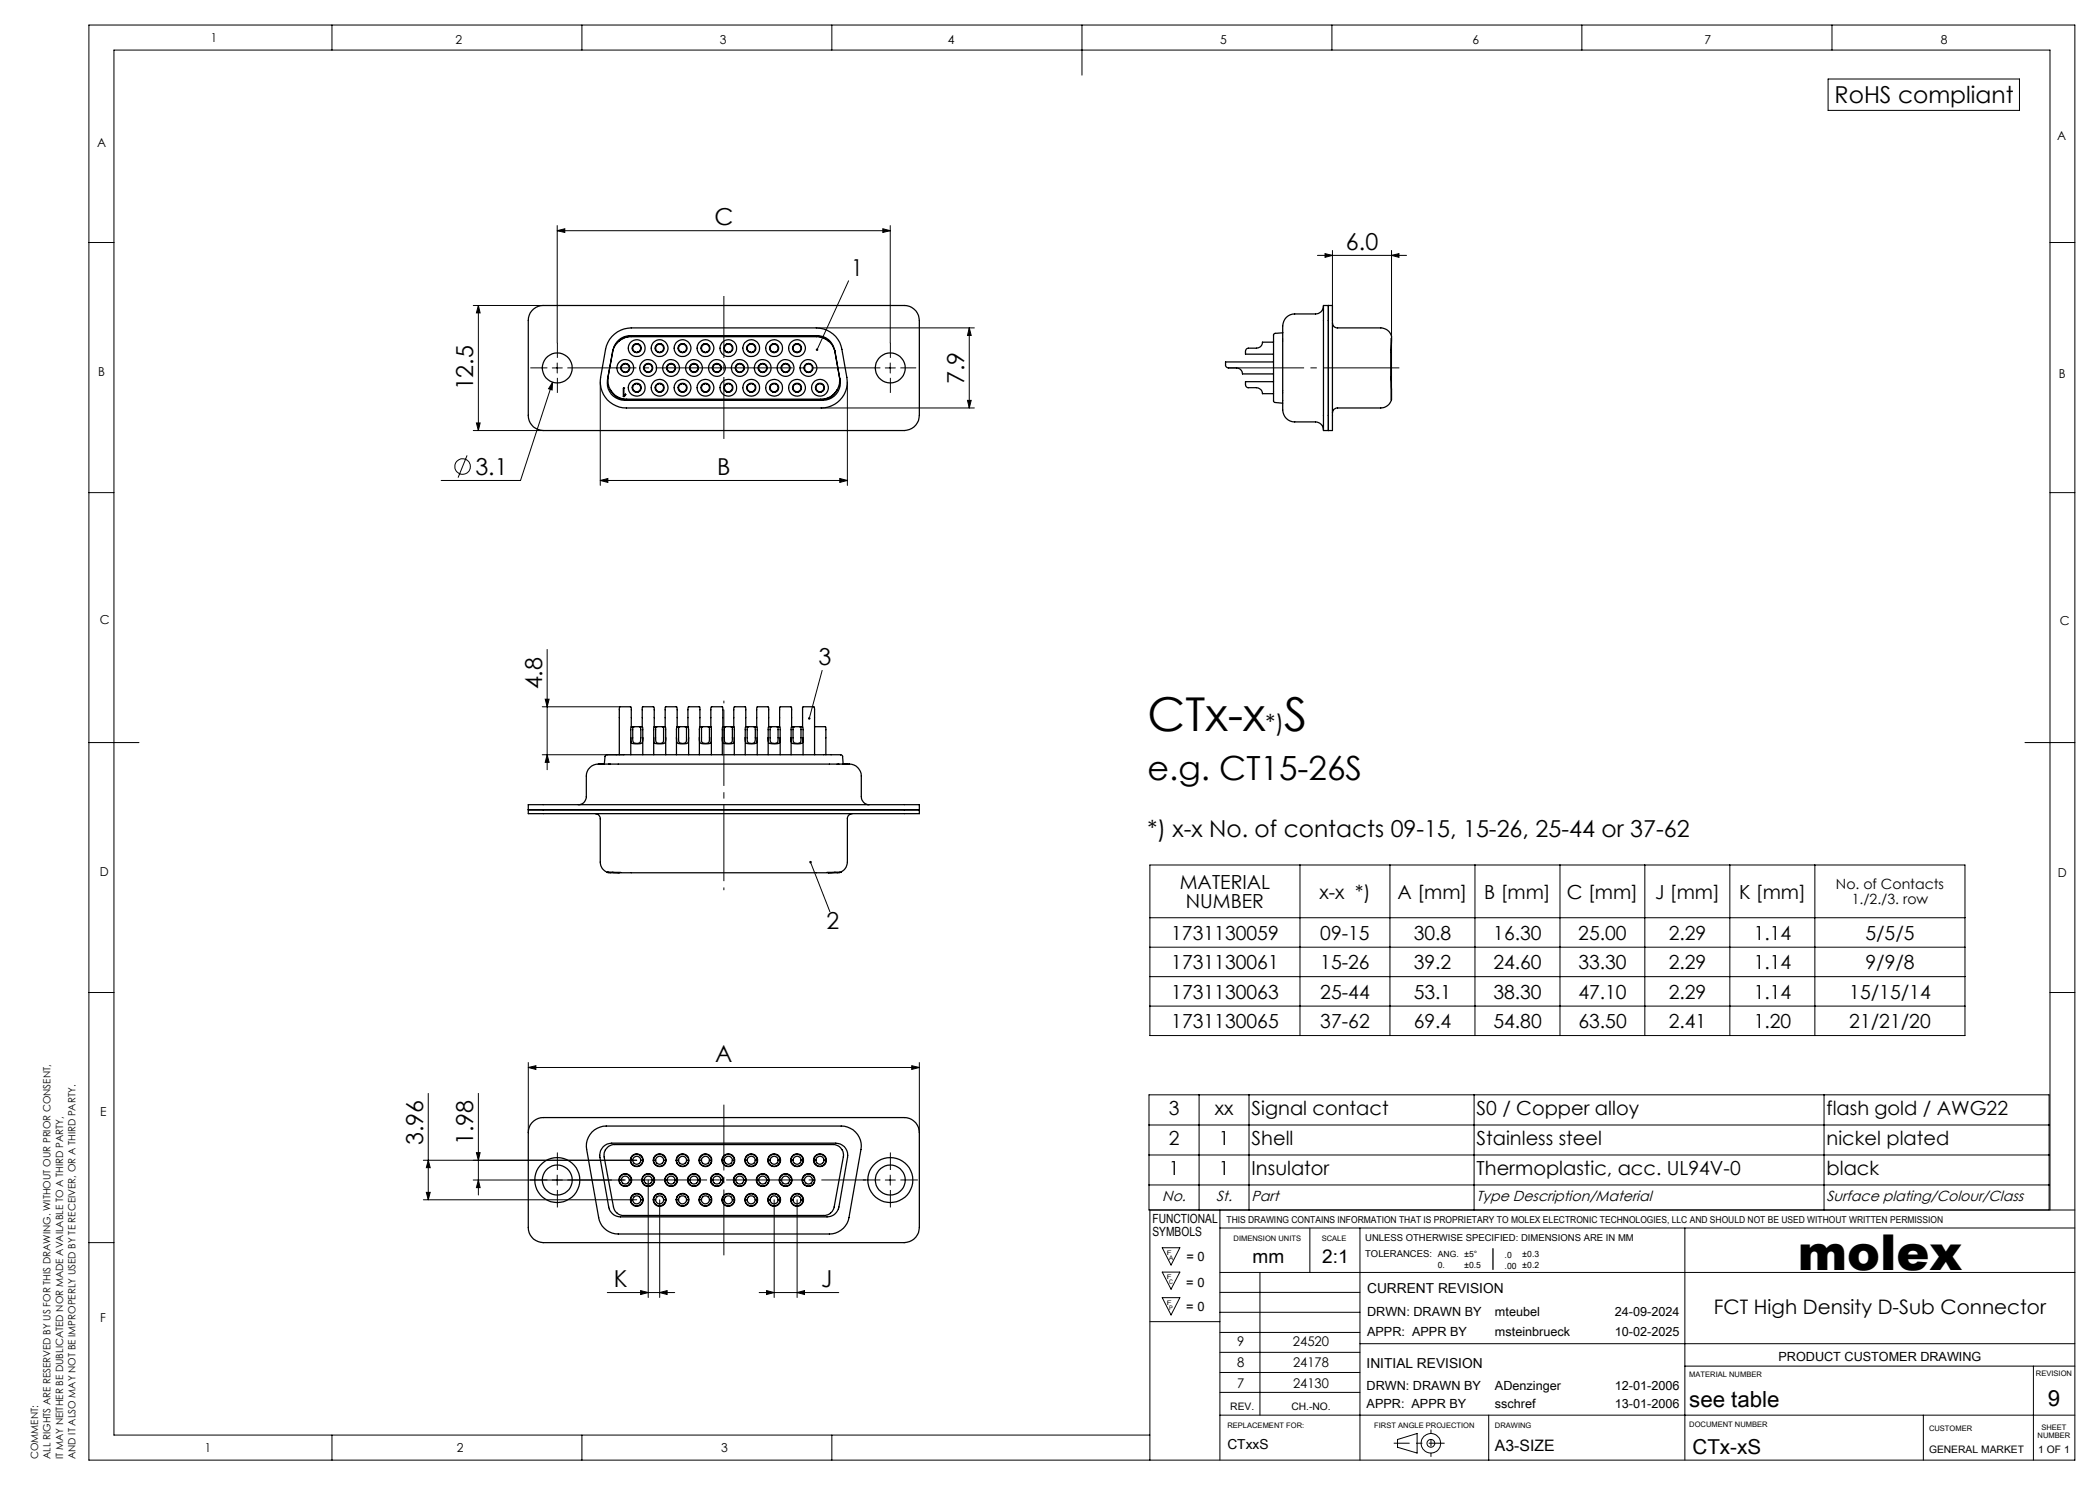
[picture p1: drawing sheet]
<svg xmlns="http://www.w3.org/2000/svg" width="420mm" height="297mm" viewBox="0 0 420 297" stroke-linecap="round" stroke-linejoin="round" font-family="sans-serif">
<g fill="none" stroke="#000" stroke-width=".25">
<path d="M106.4 62.2a3 3 0 0 1 2.3-1.1h72.2a3 3 0 0 1 3 3v19a3 3 0 0 1-3 3h-72.2a2.99 2.99 0 0 1-3-3v-19a2.99 2.99 0 0 1 .7-1.9zM122.1 77.9a3.5 3.5 0 0 0 3.2 2h39a3.5 3.5 0 0 0 3.2-2M122.1 77.9a3.7 3.7 0 0 0 3.2 1.9h38.8a3.7 3.7 0 0 0 3.4-1.9M122.4 67.3a5.3 5.3 0 0 1 3.9-1.7h37a5.2 5.2 0 0 1 5.1 4.3l1 5.6a5.2 5.2 0 0 1-5.1 6.1h-39a5.2 5.2 0 0 1-5.2-6.1l1-5.6a5.3 5.3 0 0 1 1.3-2.6zM123.4 68.4a3.4 3.4 0 0 1 2.6-1.3h37.5a3.5 3.5 0 0 1 3.4 2.9l1.1 5.9a3.4 3.4 0 0 1-3.4 4.1h-39.7a3.4 3.4 0 0 1-3.4-4.1l1.3-6.5zM123.8 68.2a3.6 3.6 0 0 1 2.5-1h37a3.4 3.4 0 0 1 2.4 1M123.8 68.2a3.7 3.7 0 0 1 2.4-.9h37.1a3.6 3.6 0 0 1 2.4 .9M123.8 68.2a3.8 3.8 0 0 0-1.3 2.3l-.9 4.9a4.2 4.2 0 0 0 .5 2.5M124.7 77.6l.1 1.5 .3-.2-.4 .4M124.7 77.6h.1M124.7 77.6v1.7M124.7 79.3h.1"/>
<path d="M124.8 72.8a.81 .81 0 0 0-.6 .8 .81 .81 0 0 0 .6 .8M124.8 72.7v.1M124.8 74.4v.1M124.8 72.8h.5M124.8 74.4h.5M125.3 72.8a.81 .81 0 0 1 .6 .8 .81 .81 0 0 1-.6 .8M125.3 72.7v.1M125.3 74.4h.1M127.1 68.9a.78 .78 0 0 0-.6 .7 .78 .78 0 0 0 .6 .8M127.1 68.8v.1M127.1 70.4v.1M127.1 70.4h.5"/>
<path d="M127.1 68.9h.5M127.1 76.8a.81 .81 0 0 0-.6 .8 .81 .81 0 0 0 .6 .7M127.1 78.3v.1M127.1 76.8h.5M127.1 78.3h.5M127.1 76.7v.1M127.6 70.4v.1M127.6 68.9a.77 .77 0 0 1 .6 .7 .77 .77 0 0 1-.6 .8M127.6 68.8v.1M127.6 76.8a.79 .79 0 0 1 .6 .8 .79 .79 0 0 1-.6 .7M127.6 76.7v.1M127.6 78.3v.1"/>
<path d="M129.4 72.8a.81 .81 0 0 0-.6 .8 .81 .81 0 0 0 .6 .8M129.4 74.4v.1M129.4 72.7v.1M129.4 74.4h.5M129.4 72.8h.5M129.9 72.8a.81 .81 0 0 1 .5 .8 .81 .81 0 0 1-.5 .8M129.9 72.7v.1M129.9 74.4h.1M131.7 68.9a.78 .78 0 0 0-.6 .7 .78 .78 0 0 0 .6 .8M131.7 68.8v.1M131.7 70.4v.1M131.7 70.4h.5"/>
<path d="M131.7 68.9h.5M131.7 76.8a.81 .81 0 0 0-.6 .8 .81 .81 0 0 0 .6 .7M131.7 78.3v.1M131.7 78.3h.5M131.7 76.8h.5M131.7 76.7v.1M132.2 70.4v.1M132.2 68.9a.78 .78 0 0 1 .5 .7 .78 .78 0 0 1-.5 .8M132.2 68.8v.1M132.2 76.8a.81 .81 0 0 1 .5 .8 .81 .81 0 0 1-.5 .7M132.2 76.7v.1M132.2 78.3v.1"/>
<path d="M133.9 72.8a.81 .81 0 0 0-.5 .8 .81 .81 0 0 0 .5 .8M133.9 74.4v.1M133.9 72.7v.1M133.9 74.4h.6M133.9 72.8h.6M134.5 72.8a.81 .81 0 0 1 .5 .8 .81 .81 0 0 1-.5 .8M134.5 72.7v.1M134.5 74.4h.1M136.2 68.9a.78 .78 0 0 0-.5 .7 .78 .78 0 0 0 .5 .8M136.2 68.8v.1M136.2 70.4v.1M136.2 68.9h.6"/>
<path d="M136.2 70.4h.6M136.2 76.8a.81 .81 0 0 0-.5 .8 .81 .81 0 0 0 .5 .7M136.2 78.3v.1M136.2 78.3h.6M136.2 76.8h.6M136.2 76.7v.1M136.8 68.9a.78 .78 0 0 1 .5 .7 .78 .78 0 0 1-.5 .8M136.8 70.4v.1M136.8 68.8v.1M136.8 76.8a.81 .81 0 0 1 .5 .8 .81 .81 0 0 1-.5 .7M136.8 76.7v.1M136.8 78.3v.1"/>
<path d="M138.5 72.8a.81 .81 0 0 0-.5 .8 .81 .81 0 0 0 .5 .8M138.5 72.7v.1M138.5 74.4v.1M138.5 72.8h.6M138.5 74.4h.6M139.1 72.8a.81 .81 0 0 1 .5 .8 .81 .81 0 0 1-.5 .8M139.1 72.7v.1M139.1 74.4h.1M140.8 68.9a.78 .78 0 0 0-.5 .7 .78 .78 0 0 0 .5 .8M140.8 68.8v.1M140.8 70.4v.1M140.8 70.4h.6"/>
<path d="M140.8 68.9h.6M140.8 76.8a.81 .81 0 0 0-.5 .8 .81 .81 0 0 0 .5 .7M140.8 78.3v.1M140.8 76.8h.6M140.8 78.3h.6M140.8 76.7v.1M141.4 70.4v.1M141.4 68.9a.78 .78 0 0 1 .5 .7 .78 .78 0 0 1-.5 .8M141.4 68.8v.1M141.4 76.8a.81 .81 0 0 1 .5 .8 .81 .81 0 0 1-.5 .7M141.4 76.7v.1M141.4 78.3v.1"/>
<path d="M143.1 72.8a.81 .81 0 0 0-.5 .8 .81 .81 0 0 0 .5 .8M143.1 72.7v.1M143.1 74.4v.1M143.1 72.8h.6M143.1 74.4h.6M143.7 72.8a.81 .81 0 0 1 .5 .8 .81 .81 0 0 1-.5 .8M143.7 72.7v.1M143.7 74.4h.1M145.4 68.9a.78 .78 0 0 0-.5 .7 .78 .78 0 0 0 .5 .8M145.4 68.8v.1M145.4 70.4v.1M145.4 68.9h.5"/>
<path d="M145.4 70.4h.5M145.4 76.8a.81 .81 0 0 0-.5 .8 .81 .81 0 0 0 .5 .7M145.4 78.3v.1M145.4 78.3h.5M145.4 76.8h.5M145.4 76.7v.1M145.9 68.9a.78 .78 0 0 1 .6 .7 .78 .78 0 0 1-.6 .8M145.9 70.4v.1M145.9 68.8v.1M145.9 76.8a.81 .81 0 0 1 .6 .8 .81 .81 0 0 1-.6 .7M145.9 76.7v.1M145.9 78.3v.1"/>
<path d="M147.7 72.8a.81 .81 0 0 0-.6 .8 .81 .81 0 0 0 .6 .8M147.7 74.4v.1M147.7 72.7v.1M147.7 74.4h.5M147.7 72.8h.5M148.2 72.8a.81 .81 0 0 1 .6 .8 .81 .81 0 0 1-.6 .8M148.2 72.7v.1M148.2 74.4h.1M150 68.9a.78 .78 0 0 0-.6 .7 .78 .78 0 0 0 .6 .8M150 68.8v.1M150 70.4v.1M150 70.4h.5"/>
<path d="M150 68.9h.5M150 76.8a.81 .81 0 0 0-.6 .8 .81 .81 0 0 0 .6 .7M150 78.3v.1M150 76.8h.5M150 78.3h.5M150 76.7v.1M150.5 68.9a.78 .78 0 0 1 .6 .7 .78 .78 0 0 1-.6 .8M150.5 70.4v.1M150.5 68.8v.1M150.5 76.8a.81 .81 0 0 1 .6 .8 .81 .81 0 0 1-.6 .7M150.5 76.7v.1M150.5 78.3v.1"/>
<path d="M152.3 72.8a.81 .81 0 0 0-.6 .8 .81 .81 0 0 0 .6 .8M152.3 74.4v.1M152.3 72.7v.1M152.3 74.4h.5M152.3 72.8h.5M152.8 72.8a.81 .81 0 0 1 .6 .8 .81 .81 0 0 1-.6 .8M152.8 72.7v.1M152.8 74.4h.1M154.6 68.9a.78 .78 0 0 0-.6 .7 .78 .78 0 0 0 .6 .8M154.6 68.8v.1M154.6 70.4v.1M154.6 68.9h.5"/>
<path d="M154.6 70.4h.5M154.6 76.8a.81 .81 0 0 0-.6 .8 .81 .81 0 0 0 .6 .7M154.6 78.3v.1M154.6 76.8h.5M154.6 78.3h.5M154.6 76.7v.1M155.1 70.4v.1M155.1 68.9a.78 .78 0 0 1 .5 .7 .78 .78 0 0 1-.5 .8M155.1 68.8v.1M155.1 76.8a.81 .81 0 0 1 .5 .8 .81 .81 0 0 1-.5 .7M155.1 76.7v.1M155.1 78.3v.1"/>
<path d="M156.8 72.8a.81 .81 0 0 0-.5 .8 .81 .81 0 0 0 .5 .8M156.8 74.4v.1M156.8 72.7v.1M156.8 74.4h.6M156.8 72.8h.6M157.4 72.8a.81 .81 0 0 1 .5 .8 .81 .81 0 0 1-.5 .8M157.4 72.7v.1M157.4 74.4h.1M159.1 68.9a.78 .78 0 0 0-.5 .7 .78 .78 0 0 0 .5 .8M159.1 68.8v.1M159.1 70.4v.1M159.1 70.4h.6"/>
<path d="M159.1 68.9h.6M159.1 76.8a.81 .81 0 0 0-.5 .8 .81 .81 0 0 0 .5 .7M159.1 78.3v.1M159.1 78.3h.6M159.1 76.8h.6M159.1 76.7v.1M159.7 68.9a.78 .78 0 0 1 .5 .7 .78 .78 0 0 1-.5 .8M159.7 70.4v.1M159.7 68.8v.1M159.7 76.8a.81 .81 0 0 1 .5 .8 .81 .81 0 0 1-.5 .7M159.7 76.7v.1M159.7 78.3v.1"/>
<path d="M161.4 72.8a.81 .81 0 0 0-.5 .8 .81 .81 0 0 0 .5 .8M161.4 74.4v.1M161.4 72.7v.1M161.4 74.4h.6M161.4 72.8h.6M162 72.8a.81 .81 0 0 1 .5 .8 .81 .81 0 0 1-.5 .8M162 72.7v.1M162 74.4h.1M163.7 76.8a.81 .81 0 0 0-.5 .8 .81 .81 0 0 0 .5 .7M163.7 78.3v.1M163.7 76.8h.6M163.7 78.3h.6"/>
<path d="M163.7 76.7v.1M164.3 76.8a.81 .81 0 0 1 .5 .8 .81 .81 0 0 1-.5 .7M164.3 76.7v.1M164.3 78.3v.1M165.7 68.2a3.6 3.6 0 0 1 1.3 2.3l.9 4.9a3.8 3.8 0 0 1-.4 2.5M254.7 68.4h-2.2v.2a1.17 1.17 0 0 1-1.2 1h-1.6a.9 .9 0 0 0-.6 1.2h5.6M254.7 72.4h-9.6a.95 .95 0 0 0 .6 1.2h1.6a1.21 1.21 0 0 1 1.2 1.2h6.2M254.7 76.3h-5.6a.95 .95 0 0 0 .6 1.2h1.6a1.14 1.14 0 0 1 1.2 1.2h2.2M256.5 66.5v14.6a2.73 2.73 0 0 0 2.4 3.3h4.2a1.63 1.63 0 0 1 1.6 1.6M256.5 66.6l-1.5 .1-.3 .2v13.4l.3 .2 1.5 .1M264.7 61.1h1.8v25h-1.8zM264.7 61.2a1.57 1.57 0 0 1-1.6 1.6h-4.2a2.74 2.74 0 0 0-2.4 3.2v.5"/>
<path d="M265.7 61.1v25M266.5 64.6a.97 .97 0 0 0 1 1h8.7a2.14 2.14 0 0 1 2.1 2.6l-.1 1.9M278.2 75.7l.1 3a2.28 2.28 0 0 1-2.1 2.9h-8.7a.97 .97 0 0 0-1 1M278.2 67.7v12.2M119.9 152.8h1l.1-1.6 .3-.2h46.9l.3 .2 .1 1.6h.9M126.2 147.6a.88 .88 0 0 0 .5 1.1l.7 .1a.88 .88 0 0 0 1.1-.6l.1-.6M126.3 145.4l-.1-4h-2.3v9.6M126.8 145.3h-.5l-.1 .3v5.4M126.8 145.3l-.3 .4v1.9a.86 .86 0 0 0 .5 1 .86 .86 0 0 0 1.1-.3l.1-2.4-.1-.5-.2-.1M126.8 145.3h1.1M127.9 145.3l.6 .1 .1 .2v5.4M128.4 145.4v-3.9l.2-.1h2.1l.1 .1v3.9"/>
<path d="M130.7 147.6a.83 .83 0 0 0 .5 1.1l.7 .1a.88 .88 0 0 0 1.2-.6v-.6M131.4 145.3h-.5l-.2 .3v5.4M131.4 145.3l-.3 .3v2a.86 .86 0 0 0 .5 1 .86 .86 0 0 0 1.1-.3v-2.7l-.2-.3M131.4 145.3h1.1M132.5 145.3l.6 .1v.2v5.4M133 145.4v-3.9l.2-.1h2.1l.1 .1v3.9M135.3 147.6a.88 .88 0 0 0 .5 1.1l.7 .1a.88 .88 0 0 0 1.2-.6v-.6M136 145.3l-.7 .1v5.6M136 145.3l-.3 .3v2a.86 .86 0 0 0 .4 1 .86 .86 0 0 0 1.2-.3v-2.7l-.3-.3M136 145.3h1M137 145.3l.7 .1v5.6M137.6 145.4v-3.6l.2-.4h2.1l.1 .1v3.9"/>
<path d="M139.9 147.6a.88 .88 0 0 0 .5 1.1l.7 .1a.88 .88 0 0 0 1.2-.6v-.6M140.5 145.3l-.6 .1v5.6M140.5 145.3l-.2 .3v2a.8 .8 0 0 0 .4 1 .84 .84 0 0 0 1-.1 .84 .84 0 0 0 .2-.9v-2l-.3-.3M140.5 145.3h1.1M141.6 145.3l.7 .1v5.6M142.2 145.4v-3.8l.1-.2h2.2l.1 4M144.5 147.6a.88 .88 0 0 0 .5 1.1l.7 .1a.9 .9 0 0 0 1.2-.6v-.6M145.1 145.3h-.5l-.1 .3v5.4M145.1 145.3l-.2 .1v.5v2a.82 .82 0 0 0 .5 .8 .82 .82 0 0 0 .9-.2l.2-.5v-2.4l-.3-.3M145.1 145.3h1.1M146.2 145.3h.5l.2 .3v5.4M146.8 145.4v-3.8l.1-.2h2.2l.1 4"/>
<path d="M149 147.6a.88 .88 0 0 0 .6 1.1l.6 .1a.88 .88 0 0 0 1.2-.6v-.6M149.7 145.3l-.6 .1-.1 .2v5.4M149.7 145.3l-.3 .4v1.9a.86 .86 0 0 0 .5 1 .86 .86 0 0 0 1.1-.3l.1-2.5-.1-.4-.2-.1M149.7 145.3h1.1M150.8 145.3l.6 .1v.2v5.4M151.3 145.4v-3.8l.2-.2h2.1l.1 .1v3.9M153.6 147.6a.88 .88 0 0 0 .6 1.1l.6 .1a.88 .88 0 0 0 1.2-.6v-.6M154.3 145.3h-.5l-.2 .3v5.4M154.3 145.3l-.3 .4v1.9a.86 .86 0 0 0 .5 1 .86 .86 0 0 0 1.1-.3v-2.7l-.2-.3M154.3 145.3h1.1M155.4 145.3l.6 .1v.2v5.4M155.9 145.4v-3.9l.2-.1h2.1l.1 .1v3.9"/>
<path d="M158.2 147.6a.83 .83 0 0 0 .5 1.1l.7 .1a.88 .88 0 0 0 1.2-.6v-.6M158.9 145.3h-.5l-.2 .3v5.4M158.9 145.3l-.3 .3v2a.86 .86 0 0 0 .4 1 .86 .86 0 0 0 1.2-.3v-2.7l-.3-.3M158.9 145.3h1M159.9 145.3l.7 .1v5.6M160.5 145.4v-3.9l2.3-.1 .1 .3v9.3M162.9 145.4l2.1-.1 .2 .1v5.6M105.7 162h78.2M105.7 160.9h78.2v1.8h-78.2zM115.6 160.9a1.57 1.57 0 0 0 1.7-1.6v-4.1a2.41 2.41 0 0 1 2.4-2.4h50.2a2.41 2.41 0 0 1 2.4 2.4v4.1a1.57 1.57 0 0 0 1.5 1.6M119.1 162.7a1.02 1.02 0 0 1 1 1.1v8.6a2.16 2.16 0 0 0 1.4 2.1M121.5 174.5h.1"/>
<path d="M121.5 174.5h2.6M121.6 174.5h.1M121.6 174.5l2.2 .1M122.6 174.5l1.2 .1M165.4 174.5h2.6M167 174.5l-43.2 .1M167.9 174.5l-2.2 .1M168 174.5h-.1M168 174.5h.1M168.1 174.5h.1M170.5 162.7a1.02 1.02 0 0 0-1 1.1v8.6a2.3 2.3 0 0 1-1.4 2.1M106.7 224.2a2.99 2.99 0 0 1 2-.7h72.2a3 3 0 0 1 3 3v19a3 3 0 0 1-3 3h-72.2a2.99 2.99 0 0 1-3-3v-19a2.99 2.99 0 0 1 1-2.3z"/>
<path d="M118.4 226.4a4.2 4.2 0 0 1 2.8-1.2h47a4 4 0 0 1 4 4.7l-2.4 13.6a4 4 0 0 1-3.9 3.3h-42.3a3.9 3.9 0 0 1-3.9-3.3l-2.4-13.6a4 4 0 0 1 1.1-3.5zM120.6 229.3a2.31 2.31 0 0 1 1.7-.7h44.8a2.37 2.37 0 0 1 2.4 2.9l-1.7 9.9a2.42 2.42 0 0 1-2.4 2h-41.3a2.38 2.38 0 0 1-2.4-2l-1.7-9.9a2.63 2.63 0 0 1 .6-2.2zM121.6 229.3l1-.4h44a2.11 2.11 0 0 1 2.1 2.5l-1.9 10a2.08 2.08 0 0 1-2.1 1.7h-39.9a2.08 2.08 0 0 1-2.1-1.7l-1.9-10.2a2.12 2.12 0 0 1 .8-1.9zM123.9 236a1.2 1.2 0 0 0 1.2 1.2 1.2 1.2 0 0 0 1.2-1.2M123.9 236a1.2 1.2 0 0 1 1.2-1.2 1.2 1.2 0 0 1 1.2 1.2M123.9 236h.3M124.2 236a.81 .81 0 0 0 .9 .8 .81 .81 0 0 0 .8-.8M124.2 236a.81 .81 0 0 1 .9-.8 .81 .81 0 0 1 .8 .8M125.9 236h.4M126.2 240a1.2 1.2 0 0 1 1.2-1.2 1.2 1.2 0 0 1 1.2 1.2M126.2 240a1.2 1.2 0 0 0 1.2 1.2 1.2 1.2 0 0 0 1.2-1.2M126.2 232.1a1.2 1.2 0 0 0 1.2 1.2 1.2 1.2 0 0 0 1.2-1.2"/>
<path d="M126.2 232.1a1.2 1.2 0 0 1 1.2-1.2 1.2 1.2 0 0 1 1.2 1.2M126.2 240h.3M126.2 232.1h.3M126.5 240a.81 .81 0 0 1 .9-.8 .81 .81 0 0 1 .8 .8M126.5 240a.81 .81 0 0 0 .9 .8 .81 .81 0 0 0 .8-.8M126.5 232.1a.81 .81 0 0 0 .9 .7 .81 .81 0 0 0 .8-.7M126.5 232.1a.81 .81 0 0 1 .9-.8 .81 .81 0 0 1 .8 .8M128.2 240h.4M128.2 232.1h.4M128.4 236a1.2 1.2 0 0 0 1.2 1.2 1.2 1.2 0 0 0 1.2-1.2M128.4 236a1.2 1.2 0 0 1 1.2-1.2 1.2 1.2 0 0 1 1.2 1.2M128.4 236h.4"/>
<path d="M128.8 236a.79 .79 0 0 0 .8 .8 .79 .79 0 0 0 .8-.8M128.8 236a.79 .79 0 0 1 .8-.8 .79 .79 0 0 1 .8 .8M130.4 236h.4M130.7 240a1.2 1.2 0 0 1 1.2-1.2 1.2 1.2 0 0 1 1.2 1.2M130.7 240a1.2 1.2 0 0 0 1.2 1.2 1.2 1.2 0 0 0 1.2-1.2M130.7 232.1a1.2 1.2 0 0 0 1.2 1.2 1.2 1.2 0 0 0 1.2-1.2M130.7 232.1a1.2 1.2 0 0 1 1.2-1.2 1.2 1.2 0 0 1 1.2 1.2M130.7 240h.4M130.7 232.1h.4M131.1 240a.79 .79 0 0 1 .8-.8 .79 .79 0 0 1 .8 .8M131.1 240a.79 .79 0 0 0 .8 .8 .79 .79 0 0 0 .8-.8M131.1 232.1a.79 .79 0 0 0 .8 .7 .79 .79 0 0 0 .8-.7"/>
<path d="M131.1 232.1a.79 .79 0 0 1 .8-.8 .79 .79 0 0 1 .8 .8M132.7 240h.4M132.7 232.1h.4M133 236a1.2 1.2 0 0 0 1.2 1.2 1.2 1.2 0 0 0 1.2-1.2M133 236a1.2 1.2 0 0 1 1.2-1.2 1.2 1.2 0 0 1 1.2 1.2M133 236h.4M133.4 236a.79 .79 0 0 0 .8 .8 .79 .79 0 0 0 .8-.8M133.4 236a.79 .79 0 0 1 .8-.8 .79 .79 0 0 1 .8 .8M135 236h.4M135.3 240a1.22 1.22 0 0 1 1.2-1.2 1.22 1.22 0 0 1 1.2 1.2M135.3 240a1.22 1.22 0 0 0 1.2 1.2 1.22 1.22 0 0 0 1.2-1.2M135.3 232.1a1.22 1.22 0 0 0 1.2 1.2 1.22 1.22 0 0 0 1.2-1.2"/>
<path d="M135.3 232.1a1.22 1.22 0 0 1 1.2-1.2 1.22 1.22 0 0 1 1.2 1.2M135.3 240h.4M135.3 232.1h.4M135.7 240a.79 .79 0 0 1 .8-.8 .79 .79 0 0 1 .8 .8M135.7 240a.79 .79 0 0 0 .8 .8 .79 .79 0 0 0 .8-.8M135.7 232.1a.79 .79 0 0 0 .8 .7 .79 .79 0 0 0 .8-.7M135.7 232.1a.79 .79 0 0 1 .8-.8 .79 .79 0 0 1 .8 .8M137.3 240h.4M137.3 232.1h.4M137.6 236a1.2 1.2 0 0 0 1.2 1.2 1.2 1.2 0 0 0 1.2-1.2M137.6 236a1.2 1.2 0 0 1 1.2-1.2 1.2 1.2 0 0 1 1.2 1.2M137.6 236h.4"/>
<path d="M138 236a.79 .79 0 0 0 .8 .8 .79 .79 0 0 0 .8-.8M138 236a.79 .79 0 0 1 .8-.8 .79 .79 0 0 1 .8 .8M139.6 236h.4M139.9 240a1.2 1.2 0 0 1 1.2-1.2 1.2 1.2 0 0 1 1.2 1.2M139.9 240a1.2 1.2 0 0 0 1.2 1.2 1.2 1.2 0 0 0 1.2-1.2M139.9 232.1a1.2 1.2 0 0 0 1.2 1.2 1.2 1.2 0 0 0 1.2-1.2M139.9 232.1a1.2 1.2 0 0 1 1.2-1.2 1.2 1.2 0 0 1 1.2 1.2M139.9 240h.4M139.9 232.1h.4M140.3 240a.79 .79 0 0 1 .8-.8 .79 .79 0 0 1 .8 .8M140.3 240a.79 .79 0 0 0 .8 .8 .79 .79 0 0 0 .8-.8M140.3 232.1a.79 .79 0 0 0 .8 .7 .79 .79 0 0 0 .8-.7"/>
<path d="M140.3 232.1a.79 .79 0 0 1 .8-.8 .79 .79 0 0 1 .8 .8M141.9 240h.4M141.9 232.1h.4M142.2 236a1.2 1.2 0 0 0 1.2 1.2 1.2 1.2 0 0 0 1.2-1.2M142.2 236a1.2 1.2 0 0 1 1.2-1.2 1.2 1.2 0 0 1 1.2 1.2M142.2 236h.4M142.6 236a.79 .79 0 0 0 .8 .8 .79 .79 0 0 0 .8-.8M142.6 236a.79 .79 0 0 1 .8-.8 .79 .79 0 0 1 .8 .8M144.2 236h.4M144.5 240a1.2 1.2 0 0 1 1.2-1.2 1.2 1.2 0 0 1 1.2 1.2M144.5 240a1.2 1.2 0 0 0 1.2 1.2 1.2 1.2 0 0 0 1.2-1.2M144.5 232.1a1.2 1.2 0 0 0 1.2 1.2 1.2 1.2 0 0 0 1.2-1.2"/>
<path d="M144.5 232.1a1.2 1.2 0 0 1 1.2-1.2 1.2 1.2 0 0 1 1.2 1.2M144.5 240h.4M144.5 232.1h.4M144.9 240a.81 .81 0 0 1 .8-.8 .81 .81 0 0 1 .8 .8M144.9 240a.81 .81 0 0 0 .8 .8 .81 .81 0 0 0 .8-.8M144.9 232.1a.81 .81 0 0 0 .8 .7 .81 .81 0 0 0 .8-.7M144.9 232.1a.81 .81 0 0 1 .8-.8 .81 .81 0 0 1 .8 .8M146.5 240h.4M146.5 232.1h.4M146.8 236a1.2 1.2 0 0 0 1.2 1.2 1.2 1.2 0 0 0 1.2-1.2M146.8 236a1.2 1.2 0 0 1 1.2-1.2 1.2 1.2 0 0 1 1.2 1.2M146.8 236h.3"/>
<path d="M147.1 236a.81 .81 0 0 0 .9 .8 .81 .81 0 0 0 .8-.8M147.1 236a.81 .81 0 0 1 .9-.8 .81 .81 0 0 1 .8 .8M148.8 236h.4M149 240a1.2 1.2 0 0 1 1.2-1.2 1.2 1.2 0 0 1 1.2 1.2M149 240a1.2 1.2 0 0 0 1.2 1.2 1.2 1.2 0 0 0 1.2-1.2M149 232.1a1.2 1.2 0 0 0 1.2 1.2 1.2 1.2 0 0 0 1.2-1.2M149 232.1a1.2 1.2 0 0 1 1.2-1.2 1.2 1.2 0 0 1 1.2 1.2M149 240h.4M149 232.1h.4M149.4 240a.81 .81 0 0 1 .8-.8 .81 .81 0 0 1 .9 .8M149.4 240a.81 .81 0 0 0 .8 .8 .81 .81 0 0 0 .9-.8M149.4 232.1a.81 .81 0 0 0 .8 .7 .81 .81 0 0 0 .9-.7"/>
<path d="M149.4 232.1a.81 .81 0 0 1 .8-.8 .81 .81 0 0 1 .9 .8M151.1 240h.3M151.1 232.1h.3M151.3 236a1.2 1.2 0 0 0 1.2 1.2 1.2 1.2 0 0 0 1.2-1.2M151.3 236a1.2 1.2 0 0 1 1.2-1.2 1.2 1.2 0 0 1 1.2 1.2M151.3 236h.4M151.7 236a.81 .81 0 0 0 .8 .8 .81 .81 0 0 0 .9-.8M151.7 236a.81 .81 0 0 1 .8-.8 .81 .81 0 0 1 .9 .8M153.4 236h.3M153.6 240a1.2 1.2 0 0 1 1.2-1.2 1.2 1.2 0 0 1 1.2 1.2M153.6 240a1.2 1.2 0 0 0 1.2 1.2 1.2 1.2 0 0 0 1.2-1.2M153.6 232.1a1.2 1.2 0 0 0 1.2 1.2 1.2 1.2 0 0 0 1.2-1.2"/>
<path d="M153.6 232.1a1.2 1.2 0 0 1 1.2-1.2 1.2 1.2 0 0 1 1.2 1.2M153.6 240h.4M153.6 232.1h.4M154 240a.79 .79 0 0 1 .8-.8 .79 .79 0 0 1 .8 .8M154 240a.79 .79 0 0 0 .8 .8 .79 .79 0 0 0 .8-.8M154 232.1a.79 .79 0 0 0 .8 .7 .79 .79 0 0 0 .8-.7M154 232.1a.79 .79 0 0 1 .8-.8 .79 .79 0 0 1 .8 .8M155.6 240h.4M155.6 232.1h.4M155.9 236a1.2 1.2 0 0 0 1.2 1.2 1.2 1.2 0 0 0 1.2-1.2M155.9 236a1.2 1.2 0 0 1 1.2-1.2 1.2 1.2 0 0 1 1.2 1.2M155.9 236h.4"/>
<path d="M156.3 236a.79 .79 0 0 0 .8 .8 .79 .79 0 0 0 .8-.8M156.3 236a.79 .79 0 0 1 .8-.8 .79 .79 0 0 1 .8 .8M157.9 236h.4M158.2 240a1.2 1.2 0 0 1 1.2-1.2 1.2 1.2 0 0 1 1.2 1.2M158.2 240a1.2 1.2 0 0 0 1.2 1.2 1.2 1.2 0 0 0 1.2-1.2M158.2 232.1a1.2 1.2 0 0 0 1.2 1.2 1.2 1.2 0 0 0 1.2-1.2M158.2 232.1a1.2 1.2 0 0 1 1.2-1.2 1.2 1.2 0 0 1 1.2 1.2M158.2 240h.4M158.2 232.1h.4M158.6 240a.79 .79 0 0 1 .8-.8 .79 .79 0 0 1 .8 .8M158.6 240a.79 .79 0 0 0 .8 .8 .79 .79 0 0 0 .8-.8M158.6 232.1a.79 .79 0 0 0 .8 .7 .79 .79 0 0 0 .8-.7"/>
<path d="M158.6 232.1a.79 .79 0 0 1 .8-.8 .79 .79 0 0 1 .8 .8M160.2 240h.4M160.2 232.1h.4M160.5 236a1.2 1.2 0 0 0 1.2 1.2 1.2 1.2 0 0 0 1.2-1.2M160.5 236a1.2 1.2 0 0 1 1.2-1.2 1.2 1.2 0 0 1 1.2 1.2M160.5 236h.4M160.9 236a.79 .79 0 0 0 .8 .8 .79 .79 0 0 0 .8-.8M160.9 236a.79 .79 0 0 1 .8-.8 .79 .79 0 0 1 .8 .8M162.5 236h.4M162.8 232.1a1.2 1.2 0 0 0 1.2 1.2 1.2 1.2 0 0 0 1.2-1.2M162.8 232.1a1.2 1.2 0 0 1 1.2-1.2 1.2 1.2 0 0 1 1.2 1.2M162.8 232.1h.4"/>
<path d="M163.2 232.1a.79 .79 0 0 0 .8 .7 .79 .79 0 0 0 .8-.7M163.2 232.1a.79 .79 0 0 1 .8-.8 .79 .79 0 0 1 .8 .8M164.8 232.1h.4M298.6 249.7v4.2"/>
<circle cx="111.4" cy="73.6" r="3"/>
<circle cx="125" cy="73.6" r="1.68"/>
<circle cx="125.1" cy="73.6" r=".92"/>
<circle cx="127.3" cy="69.6" r="1.68"/>
<circle cx="127.3" cy="77.6" r=".91"/>
<circle cx="127.3" cy="69.6" r=".91"/>
<circle cx="127.4" cy="77.6" r="1.69"/>
<circle cx="129.6" cy="73.6" r="1.68"/>
<circle cx="129.6" cy="73.6" r=".92"/>
<circle cx="131.9" cy="69.6" r="1.67"/>
<circle cx="131.9" cy="77.6" r="1.68"/>
<circle cx="131.9" cy="77.6" r=".91"/>
<circle cx="131.9" cy="69.6" r=".91"/>
<circle cx="134.2" cy="73.6" r="1.67"/>
<circle cx="134.2" cy="73.6" r=".92"/>
<circle cx="136.5" cy="69.6" r="1.67"/>
<circle cx="136.5" cy="69.6" r=".9"/>
<circle cx="136.5" cy="77.6" r=".9"/>
<circle cx="136.5" cy="77.6" r="1.68"/>
<circle cx="138.8" cy="73.6" r="1.67"/>
<circle cx="138.8" cy="73.6" r=".91"/>
<circle cx="141.1" cy="69.6" r="1.67"/>
<circle cx="141.1" cy="77.6" r=".9"/>
<circle cx="141.1" cy="69.6" r=".9"/>
<circle cx="141.1" cy="77.6" r="1.68"/>
<circle cx="143.4" cy="73.6" r=".92"/>
<circle cx="143.4" cy="73.6" r="1.67"/>
<circle cx="145.7" cy="77.6" r=".91"/>
<circle cx="145.7" cy="69.6" r=".91"/>
<circle cx="145.7" cy="69.6" r="1.67"/>
<circle cx="145.7" cy="77.6" r="1.68"/>
<circle cx="147.9" cy="73.6" r="1.68"/>
<circle cx="148" cy="73.6" r=".92"/>
<circle cx="150.2" cy="69.6" r="1.68"/>
<circle cx="150.2" cy="77.6" r=".91"/>
<circle cx="150.2" cy="69.6" r=".91"/>
<circle cx="150.2" cy="77.6" r="1.69"/>
<circle cx="152.5" cy="73.6" r="1.68"/>
<circle cx="152.5" cy="73.6" r=".92"/>
<circle cx="154.8" cy="69.6" r="1.68"/>
<circle cx="154.8" cy="77.6" r=".91"/>
<circle cx="154.8" cy="69.6" r=".91"/>
<circle cx="154.8" cy="77.6" r="1.69"/>
<circle cx="157.1" cy="73.6" r="1.68"/>
<circle cx="157.1" cy="73.6" r=".92"/>
<circle cx="159.4" cy="69.6" r="1.67"/>
<circle cx="159.4" cy="77.6" r="1.68"/>
<circle cx="159.4" cy="77.6" r=".91"/>
<circle cx="159.4" cy="69.6" r=".91"/>
<circle cx="161.7" cy="73.6" r="1.67"/>
<circle cx="161.7" cy="73.6" r=".92"/>
<circle cx="164" cy="77.6" r=".9"/>
<circle cx="164" cy="77.6" r="1.68"/>
<circle cx="178.1" cy="73.6" r="3"/>
<circle cx="111.5" cy="236" r="2.99"/>
<circle cx="111.5" cy="236" r="4.5"/>
<circle cx="125.1" cy="236" r="1.28"/>
<circle cx="127.4" cy="232.1" r="1.28"/>
<circle cx="127.4" cy="240" r="1.28"/>
<circle cx="129.6" cy="236" r="1.29"/>
<circle cx="131.9" cy="232.1" r="1.29"/>
<circle cx="131.9" cy="240" r="1.29"/>
<circle cx="134.2" cy="236" r="1.29"/>
<circle cx="136.5" cy="232.1" r="1.28"/>
<circle cx="136.5" cy="240" r="1.28"/>
<circle cx="138.8" cy="236" r="1.28"/>
<circle cx="141.1" cy="232.1" r="1.28"/>
<circle cx="141.1" cy="240" r="1.28"/>
<circle cx="143.4" cy="236" r="1.28"/>
<circle cx="145.7" cy="232.1" r="1.28"/>
<circle cx="145.7" cy="240" r="1.28"/>
<circle cx="148" cy="236" r="1.28"/>
<circle cx="150.3" cy="232.1" r="1.28"/>
<circle cx="150.3" cy="240" r="1.28"/>
<circle cx="152.5" cy="236" r="1.28"/>
<circle cx="154.8" cy="232.1" r="1.28"/>
<circle cx="154.8" cy="240" r="1.28"/>
<circle cx="157.1" cy="236" r="1.29"/>
<circle cx="159.4" cy="232.1" r="1.29"/>
<circle cx="159.4" cy="240" r="1.29"/>
<circle cx="161.7" cy="236" r="1.28"/>
<circle cx="164" cy="232.1" r="1.28"/>
<circle cx="178.1" cy="236" r="2.99"/>
<circle cx="178.1" cy="236" r="4.5"/>
</g>
<g fill="none" stroke="#000" stroke-width=".2">
<path d="M17.8 5h397.2v287h-397.2zM66.4 5v5M116.4 5v5M166.4 5v5M216.4 5v10M266.4 5v5M316.4 5v5M365.6 15.8h38.3v6.3h-38.3zM366.4 5v5M17.8 48.5h5M111.4 46.1l1.6-.3v.7zM111.4 45.1v23.5"/>
<path d="M111.4 46.1h66.6M169.7 56.2l-6.3 13.8M176.6 45.8l1.4 .3-1.4 .4zM178 45.1v23.5M263.5 51.1h17.8M265 50.7l1.5 .4-1.5 .4zM266.5 50.1v14M278.3 51.1l1.5-.4v.8zM278.3 50.1v27.8M410 48.5h5M94.7 61.1h14M95.7 61.1v25"/>
<path d="M95.7 61.1l.3 1.5h-.7zM110.5 73.6h2M110.5 76.4l-.1 1.6-.7-.3zM110.5 76.4l-6.4 19.7h-15.9M111.4 72.6v2M120.1 76.4v20.7M163.3 65.6h31.6M169.5 76.4v20.7M177.1 73.6h2M178 72.6v2M193.9 65.6l.3 1.5h-.7zM193.9 65.6v16"/>
<path d="M17.8 98.5h5M93.4 91.1l-1.8 4.4M94.7 86.1h14M95.3 84.6h.7l-.3 1.5zM120.1 96.1l1.5-.4v.8zM120.1 96.1h49.4M164.3 81.6h30.6M168 95.7l1.5 .4-1.5 .4zM193.5 80.1h.7l-.3 1.5zM410 98.5h5M109 139.8h.8l-.4 1.6zM109.4 129.9v24"/>
<path d="M164.4 134.1l-2.5 9.6M17.8 148.5h10M108.4 141.4h15.6M108.4 151h16.4M109.4 151l.4 1.5h-.8zM405 148.5h10M162.1 172.4l3.9 9.9M230 173h163v34.1h-163zM260 173v34.1M278 173v34.1M295 173v34.1M312 173v34.1"/>
<path d="M329 173v34.1M346 173v34.1M363 173v34.1M17.8 198.5h5M230 183.5h163M230 189.4h163M230 195.3h163M410 198.5h5M85.7 218.7v21.3M95.7 218.7v20.3M105.7 213.5l1.5-.4v.8zM105.7 212.5v14"/>
<path d="M105.7 213.5h78.2M182.4 213.1l1.5 .4-1.5 .4zM183.9 212.5v14M230 201.2h163M239.8 219v23M249.8 219v23M294.8 219v23M364.8 219v23M84.7 240h42.7M84.7 232.1h42.7M85.3 238.5h.7l-.3 1.5zM85.7 232.1l.3 1.4h-.7z"/>
<path d="M94.7 236h30.4M95.3 230.5h.7l-.3 1.6zM95.7 236l.3 1.5h-.7zM111.4 235v2M129.6 236v23.5M131.9 240v19.5M154.8 240v19.5M159.4 240v19.5M177.1 236h2M178 235v2M229.8 225h180M229.8 231h180"/>
<path d="M229.8 237h180M17.8 248.5h5M121.5 258.5h13.4M128.1 258.1l1.5 .4-1.5 .4zM131.9 258.5l1.5-.4v.8zM151.8 258.5h15.9M153.3 258.1l1.5 .4-1.5 .4zM159.4 258.5l1.5-.4v.8zM230 242v50M232.4 259.5h3.6l-1.8 3.5zM232.4 254.4h3.6l-1.8 3.4zM232.4 249.6h3.6l-1.8 3.4z"/>
<path d="M244 245.6h171M244 242v50M244 258.5h28M244 254.5h171M252 254.5v28.5M262 245.6v8.9M272 245.6v46.4M337 245.6v46.4M410 242v-232h-387.2v277h207.2M415 242h-185.2v-23h180v23M230 264.3h14M244 262.5h28"/>
<path d="M244 270.5h28M244 266.5h28M244 278.5h28M244 274.5h28M272 268.7h143M337 273.2h78M406.7 273.2v18.8M66.4 287v5M116.4 287v5M166.4 287v5M244 283h171M279.5 287.9l3.9-1.2v3.9l-3.9-1.1z"/>
<path d="M297.7 283v9M384.7 283v9"/>
<circle cx="92.5" cy="93.3" r="1.55"/>
<circle cx="286.2" cy="288.7" r="1.96"/>
<circle cx="286.2" cy="288.7" r=".77"/>
</g>
<path d="M144.8 59.2v28.6" fill="none" stroke="#000" stroke-width=".2" stroke-dasharray="15.2 1.3 1.3 1.3" stroke-dashoffset="2.9" stroke-linecap="butt"/>
<g fill="none" stroke="#000" stroke-width=".2" stroke-dasharray="15.2 1.3 1.3 1.3" stroke-linecap="butt">
<path d="M109.5 73.6h-3.4M111.5 75.6v3M111.5 71.6v-3M178.1 75.6v3M178.1 71.6v-3M180.1 73.6h3.1M109.5 236h-3.5M111.5 234v-3.5M111.5 238v3.5M176.1 236h-3.5M178.1 234v-3.5M178.1 238v3.5"/>
<path d="M180.1 236h3.5"/>
</g>
<path d="M113.5 73.6h31.4" fill="none" stroke="#000" stroke-width=".2" stroke-dasharray="15.2 1.3 1.3 1.3" stroke-dashoffset="1.4" stroke-linecap="butt"/>
<path d="M176.1 73.6h-31.3" fill="none" stroke="#000" stroke-width=".2" stroke-dasharray="15.2 1.3 1.3 1.3" stroke-dashoffset="1.5" stroke-linecap="butt"/>
<path d="M244.7 73.6h36" fill="none" stroke="#000" stroke-width=".2" stroke-dasharray="15.2 1.3 1.3 1.3" stroke-dashoffset="-.9" stroke-linecap="butt"/>
<path d="M144.8 251.1v-30.2" fill="none" stroke="#000" stroke-width=".2" stroke-dasharray="15.2 1.3 1.3 1.3" stroke-dashoffset="2.1" stroke-linecap="butt"/>
<path d="M113.5 236h59.7" fill="none" stroke="#000" stroke-width=".2" stroke-dasharray="15.2 1.3 1.3 1.3" stroke-dashoffset="6.3" stroke-linecap="butt"/>
<path d="M144.8 178v-37.9" fill="none" stroke="#000" stroke-width=".2" stroke-dasharray="15.2 1.3 1.3 1.3" stroke-dashoffset="-1.8" stroke-linecap="butt"/>
<path d="M288.9 288.6h-10.2" fill="none" stroke="#000" stroke-width=".2" stroke-dasharray="15.2 1.3 1.3 1.3" stroke-dashoffset="12.1" stroke-linecap="butt"/>
<path d="M286.2 285.9v5.5" fill="none" stroke="#000" stroke-width=".2" stroke-dasharray="15.2 1.3 1.3 1.3" stroke-dashoffset="14.4" stroke-linecap="butt"/>
<g fill="#000">
<path d="M265 50.7l1.5 .4-1.5 .4zM278.3 51.1l1.5-.4v.8z"/>
<path d="M110.5 76.4l-.8 1.3 .7 .3zM128.1 258.1l1.5 .4-1.5 .4zM131.9 258.5l1.5-.4v.8z"/>
<path d="M163.2 69.7v.3l.1 .2 .1-.2v.2a.26 .26 0 0 0 .2-.3 .26 .26 0 0 0-.4-.2zM161.9 172.3a.25 .25 0 0 0 .1 .4 .25 .25 0 0 0 .3-.3 .25 .25 0 0 0-.3-.2l.1 .2-.1-.2zM161.6 143.5v.3l.2 .1 .1-.2-.1 .2h.1a.25 .25 0 0 0 .1-.4 .25 .25 0 0 0-.4 0z"/>
<path d="M95.3 84.6h.7l-.3 1.5zM95.7 61.1l.3 1.5h-.7zM193.5 80.1h.7l-.3 1.5zM193.9 65.6l.3 1.5h-.7zM109 139.8h.8l-.4 1.6zM109.4 151l.4 1.5h-.8z"/>
<path d="M168 95.7l1.5 .4-1.5 .4zM120.1 96.1l1.5-.4v.8zM176.6 45.8l1.4 .3-1.4 .4zM111.4 46.1l1.6-.3v.7z"/>
<path d="M105.7 213.5l1.5-.4v.8zM182.4 213.1l1.5 .4-1.5 .4z"/>
<path d="M85.3 238.5h.7l-.3 1.5zM85.7 232.1l.3 1.4h-.7z"/>
<path d="M95.7 236l.3 1.5h-.7zM95.3 230.5h.7l-.3 1.6z"/>
<path d="M153.3 258.1l1.5 .4-1.5 .4zM159.4 258.5l1.5-.4v.8z"/>
</g>
<text font-size="9.9" x="359.5" y="254.1">molex</text>
<text font-size="9.3" x="229.5" y="146.2">CTx-x S</text>
<text font-size="6.7" x="229.5" y="156">e.g. CT15-26S</text>
<g font-size="4.7">
<text x="366.9" y="20.6">RoHS compliant</text>
<text x="142.9" y="45.1">C</text>
<text x="269.2" y="50.1">6.0</text>
<text x="170.3" y="55.1">1</text>
<text x="192.9" y="76.8" transform="rotate(-90 192.9 76.8)">7.9</text>
<text x="94.7" y="78.1" transform="rotate(-90 94.7 78.1)">12.5</text>
<text x="95.1" y="95.1">3.1</text>
<text x="143.4" y="95.1">B</text>
<text x="108.4" y="137.9" transform="rotate(-90 108.4 137.9)">4.8</text>
<text x="163.7" y="133">3</text>
<text x="253.1" y="146.1">*)</text>
<text x="229.5" y="167.5">*) x-x No. of contacts 09-15, 15-26, 25-44 or 37-62</text>
<text x="165.3" y="185.7">2</text>
<text x="143.1" y="212.5">A</text>
<text x="84.7" y="229" transform="rotate(-90 84.7 229)">3.96</text>
<text x="94.7" y="229" transform="rotate(-90 94.7 229)">1.98</text>
<text x="122.8" y="257.5">K</text>
<text x="164.2" y="257.5">J</text>
</g>
<g font-size="4.5">
<text x="337.8" y="281.5">see table</text>
<text x="409.6" y="281.2">9</text>
</g>
<text font-size="4.1" x="338.5" y="290.8">CTx-xS</text>
<text font-size="4" x="342.8" y="262.9">FCT High Density D-Sub Connector</text>
<g font-size="3.9">
<text x="236" y="177.8">MATERIAL</text>
<text x="263.9" y="179.7">x-x *)</text>
<text x="279.5" y="179.7">A [mm]</text>
<text x="296.9" y="179.7">B [mm]</text>
<text x="313.4" y="179.7">C [mm]</text>
<text x="331" y="179.7">J [mm]</text>
<text x="347.8" y="179.7">K [mm]</text>
<text x="237.2" y="181.7">NUMBER</text>
<text x="234.2" y="187.9">1731130059</text>
<text x="264.1" y="187.9">09-15</text>
<text x="282.7" y="187.9">30.8</text>
<text x="298.7" y="187.9">16.30</text>
<text x="315.7" y="187.9">25.00</text>
<text x="333.7" y="187.9">2.29</text>
<text x="350.7" y="187.9">1.14</text>
<text x="373.1" y="187.9">5/5/5</text>
<text x="234.3" y="193.8">1731130061</text>
<text x="264.1" y="193.8">15-26</text>
<text x="282.7" y="193.8">39.2</text>
<text x="298.7" y="193.8">24.60</text>
<text x="315.7" y="193.8">33.30</text>
<text x="333.7" y="193.8">2.29</text>
<text x="350.7" y="193.8">1.14</text>
<text x="373.1" y="193.8">9/9/8</text>
<text x="234.3" y="199.7">1731130063</text>
<text x="264.1" y="199.7">25-44</text>
<text x="282.7" y="199.7">53.1</text>
<text x="298.7" y="199.7">38.30</text>
<text x="315.7" y="199.7">47.10</text>
<text x="333.7" y="199.7">2.29</text>
<text x="350.7" y="199.7">1.14</text>
<text x="369.9" y="199.7">15/15/14</text>
<text x="234.3" y="205.6">1731130065</text>
<text x="264.1" y="205.6">37-62</text>
<text x="282.8" y="205.6">69.4</text>
<text x="298.7" y="205.6">54.80</text>
<text x="315.7" y="205.6">63.50</text>
<text x="333.8" y="205.6">2.41</text>
<text x="350.8" y="205.6">1.20</text>
<text x="369.9" y="205.6">21/21/20</text>
<text x="233.7" y="223.1">3</text>
<text x="243" y="223.1">xx</text>
<text x="250.3" y="223.1">Signal contact</text>
<text x="295.3" y="223.1">S0 / Copper alloy</text>
<text x="365.3" y="223.1">flash gold / AWG22</text>
<text x="233.7" y="229.1">2</text>
<text x="243.7" y="229.1">1</text>
<text x="250.3" y="229.1">Shell</text>
<text x="295.3" y="229.1">Stainless steel</text>
<text x="365.3" y="229.1">nickel plated</text>
<text x="233.7" y="235.1">1</text>
<text x="243.7" y="235.1">1</text>
<text x="250.3" y="235.1">Insulator</text>
<text x="295.3" y="235.1">Thermoplastic, acc. UL94V-0</text>
<text x="365.3" y="235.1">black</text>
</g>
<g font-size="3.8">
<text x="250.5" y="252.7">mm</text>
<text x="264.4" y="252.7">2:1</text>
</g>
<text font-size="3.2" x="299" y="290.2">A3-SIZE</text>
<g font-size="2.9">
<text x="232.5" y="240.3">No.</text>
<text x="243.3" y="240.3">St.</text>
<text x="250.3" y="240.3">Part</text>
<text x="295.3" y="240.3">Type Description/Material</text>
<text x="365.3" y="240.3">Surface plating/Colour/Class</text>
</g>
<g font-size="2.8">
<text x="367.2" y="177.9">No. of Contacts</text>
<text x="370.3" y="180.7">1./2./3. row</text>
</g>
<g font-size="2.7">
<text x="273.4" y="258.7">CURRENT REVISION</text>
<text x="247.4" y="269.3">9</text>
<text x="258.6" y="269.3">24520</text>
<text x="247.4" y="273.5">8</text>
<text x="258.6" y="273.5">24178</text>
<text x="273.3" y="273.6">INITIAL REVISION</text>
<text x="247.4" y="277.5">7</text>
<text x="258.6" y="277.5">24130</text>
<text x="245.5" y="289.8">CTxxS</text>
</g>
<g font-size="2.6">
<text x="237.3" y="257.3">= 0</text>
<text x="237.3" y="252.2">= 0</text>
<text x="237.3" y="262.2">= 0</text>
</g>
<g font-size="2.5">
<text x="42.1" y="8.4">1</text>
<text x="91.1" y="8.7">2</text>
<text x="143.9" y="8.7">3</text>
<text x="189.6" y="8.7">4</text>
<text x="244" y="8.7">5</text>
<text x="294.5" y="8.7">6</text>
<text x="340.9" y="8.7">7</text>
<text x="388.2" y="8.7">8</text>
<text x="19.4" y="29.4">A</text>
<text x="411.4" y="27.9">A</text>
<text x="19.6" y="75.3">B</text>
<text x="411.8" y="75.6">B</text>
<text x="20" y="124.8">C</text>
<text x="412" y="124.9">C</text>
<text x="20" y="175.3">D</text>
<text x="411.6" y="175.4">D</text>
<text x="20" y="223.3">E</text>
<text x="230.5" y="244.7">FUNCTIONAL</text>
<text x="230.5" y="247.2">SYMBOLS</text>
<text x="273.4" y="263.2">DRWN: DRAWN BY</text>
<text x="299" y="263.2">mteubel</text>
<text x="323" y="263.2">24-09-2024</text>
<text x="20" y="264.3">F</text>
<text x="273.4" y="267.2">APPR: APPR BY</text>
<text x="299" y="267.2">msteinbrueck</text>
<text x="323" y="267.2">10-02-2025</text>
<text x="355.7" y="272.1">PRODUCT CUSTOMER DRAWING</text>
<text x="273.3" y="277.9">DRWN: DRAWN BY</text>
<text x="273.3" y="281.6">APPR: APPR BY</text>
<text x="299" y="277.9">ADenzinger</text>
<text x="299" y="281.6">sschref</text>
<text x="323" y="281.6">13-01-2006</text>
<text x="323" y="277.9">12-01-2006</text>
<text x="40.9" y="290.4">1</text>
<text x="91.4" y="290.4">2</text>
<text x="144.2" y="290.4">3</text>
</g>
<g font-size="2.1">
<text x="246.1" y="282.1">REV.</text>
<text x="258.3" y="282">CH.-NO.</text>
<text x="385.8" y="290.6">GENERAL MARKET</text>
<text x="407.7" y="290.6">1 OF 1</text>
</g>
<g font-size="2">
<text x="7.6" y="291.8" transform="rotate(-90 7.6 291.8)">COMMENT:</text>
<text x="10.1" y="291.8" transform="rotate(-90 10.1 291.8)">ALL RIGHTS ARE RESERVED BY US FOR THIS DRAWING. WITHOUT OUR PRIOR CONSENT,</text>
<text x="12.6" y="291.8" transform="rotate(-90 12.6 291.8)">IT MAY NEITHER BE DUBLICATED NOR MADE AVAILABLE TO A THIRD PARTY,</text>
<text x="15.1" y="291.8" transform="rotate(-90 15.1 291.8)">AND IT ALSO MAY NOT BE IMPROPERLY USED BY TE RECEIVER, OR A THIRD PARTY.</text>
</g>
<g font-size="1.9">
<text x="245.3" y="244.6">THIS DRAWING CONTAINS INFORMATION THAT IS PROPRIETARY TO MOLEX ELECTRONIC TECHNOLOGIES, LLC AND SHOULD NOT BE USED WITHOUT WRITTEN PERMISSION</text>
<text x="273" y="248.1">UNLESS OTHERWISE SPECIFIED: DIMENSIONS ARE IN MM</text>
<text x="273" y="251.4">TOLERANCES: ANG. ±5°</text>
</g>
<g font-size="1.7">
<text x="300.9" y="251.5">.0</text>
<text x="304.5" y="251.4">±0.3</text>
<text x="287.6" y="253.7">0.</text>
<text x="292.8" y="253.6">±0.5</text>
<text x="300.9" y="253.8">.00 ±0.2</text>
</g>
<g font-size="1.5">
<text x="246.7" y="248.1">DIMENSION UNITS</text>
<text x="264.3" y="248.1">SCALE</text>
<text x="337.8" y="275.3">MATERIAL NUMBER</text>
<text x="407.2" y="275.2">REVISION</text>
<text x="245.5" y="285.7">REPLACEMENT FOR:</text>
<text x="274.9" y="285.7">FIRST ANGLE PROJECTION</text>
<text x="299" y="285.7">DRAWING</text>
<text x="337.8" y="285.5">DOCUMENT NUMBER</text>
<text x="385.8" y="286.2">CUSTOMER</text>
<text x="407.5" y="287.6">NUMBER</text>
<text x="408.3" y="286.1">SHEET</text>
</g>
<g font-size="1.2">
<text x="233.4" y="251">F</text>
<text x="233.8" y="252">A</text>
<text x="233.4" y="255.9">F</text>
<text x="233.8" y="256.8">C</text>
<text x="233.4" y="261">F</text>
<text x="233.8" y="261.9">P</text>
</g>
</svg>
